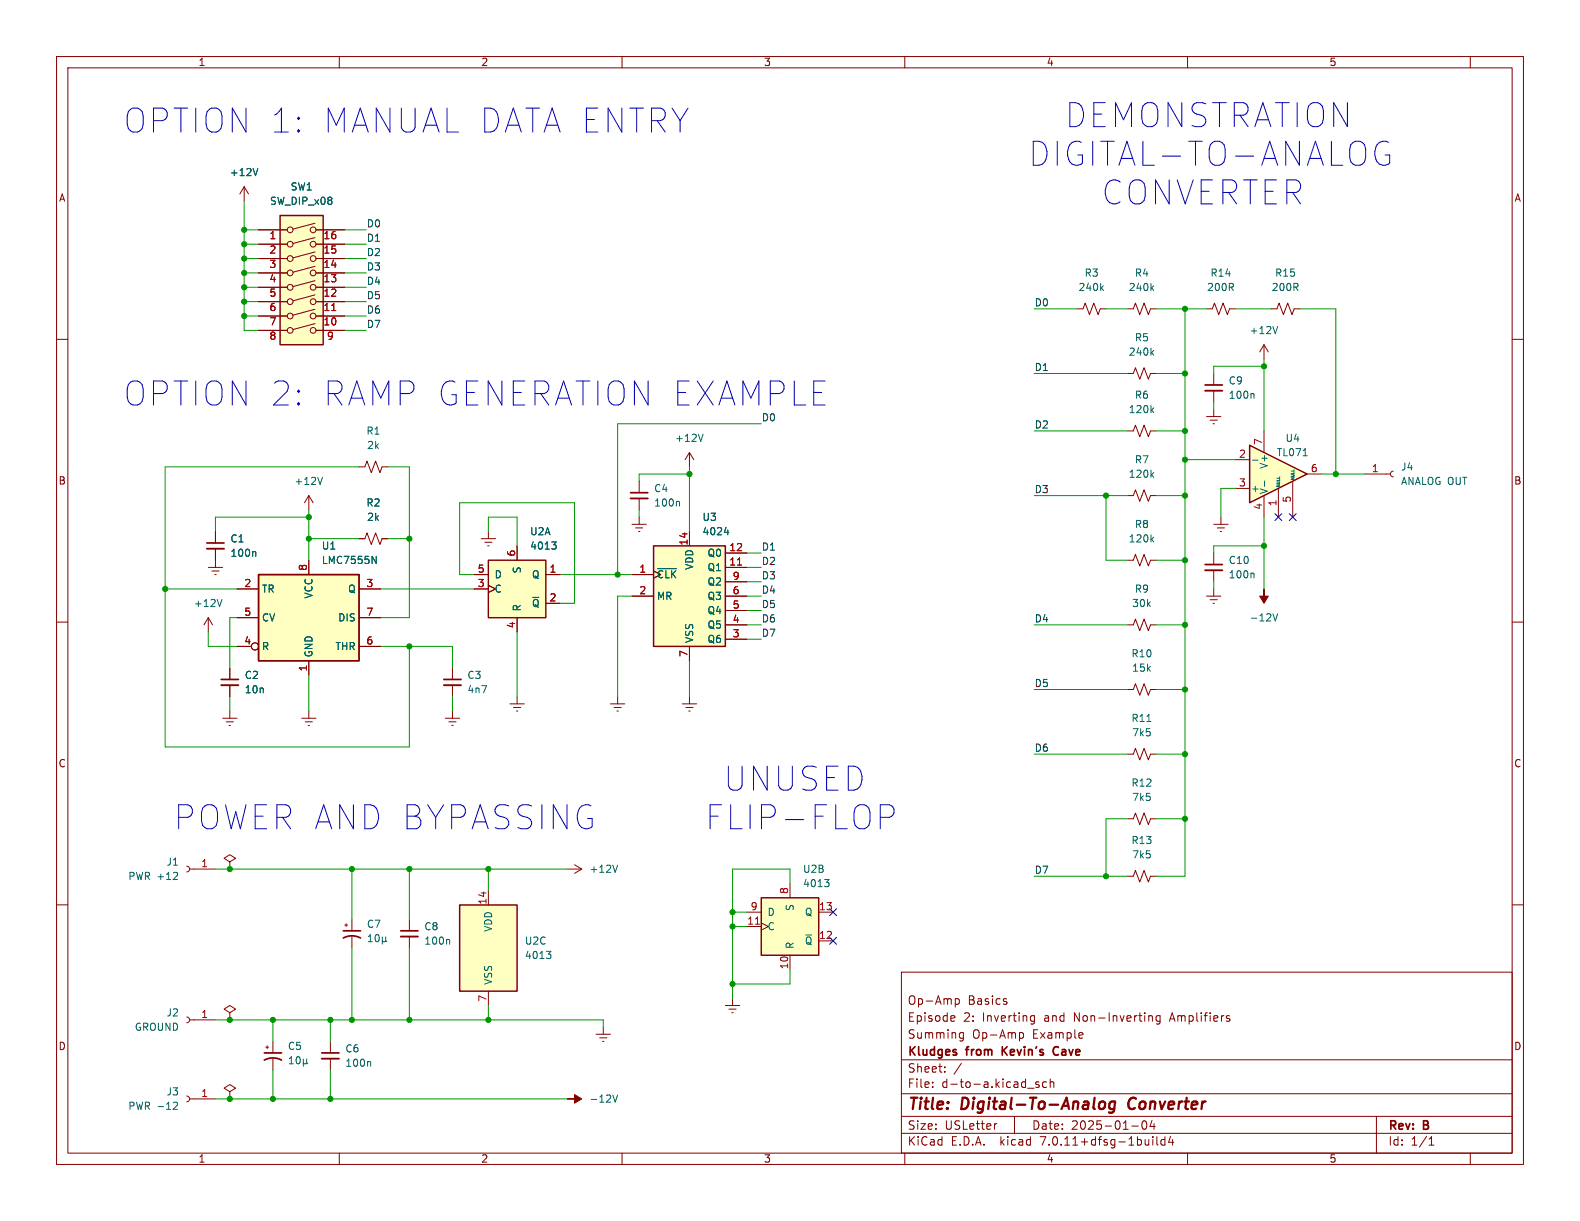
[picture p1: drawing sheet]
<svg xmlns="http://www.w3.org/2000/svg" width="279mm" height="216mm" viewBox="0 0 279 216" stroke-linecap="round" stroke-linejoin="round" font-family="sans-serif">
<g fill="none" stroke="#840000" stroke-width=".18">
<path d="M10 10h259.4v195.9h-259.4zM12 12h255.4v191.9h-255.4zM60 10v2M110 10v2M160 10v2M210 10v2M260 10v2M43.2 33l-.8 1.3M43.2 33v2.6M43.2 33l.7 1.3M55.7 39.5l-3.9 1M10 60h2"/>
<path d="M45.7 40.6h5.1M45.7 55.9h5.1M45.7 53.3h5.1M45.7 50.8h5.1M45.7 48.3h5.1M45.7 45.7h5.1M45.7 43.2h5.1M45.7 58.4h5.1M55.7 57.2l-3.9 1.1M55.7 54.7l-3.9 1M55.7 52.1l-3.9 1.1M55.7 49.6l-3.9 1.1"/>
<path d="M55.7 47.1l-3.9 1M55.7 44.6l-3.9 1M55.7 42l-3.9 1.1M55.9 40.6h5.1M55.9 55.9h5.1M55.9 53.3h5.1M55.9 50.8h5.1M55.9 48.3h5.1M55.9 45.7h5.1M55.9 43.2h5.1M55.9 58.4h5.1M190.5 54.6h1l.4-1 .8 2 .7-2 .8 2 .4-1h1"/>
<path d="M199.4 54.6h1l.4-1 .7 2 .8-2 .8 2 .4-1h1M267.4 60h2M214.6 66v2.1M214.6 69.1v2M38.1 99.1v1.2M54.6 87.6l-.8 1.3M54.6 87.6v2.6M54.6 99.1v2.5M54.6 87.6l.8 1.3M63.5 95.3h1l.4-1.1 .8 2.1 .7-2.1 .8 2.1 .4-1h1M63.5 82.6h1l.4-1.1 .8 2.1 .7-2.1 .8 2.1 .4-1h1M85.1 95.3h2.5"/>
<path d="M85.7 95.9h1.3M86.2 96.5h.3M86.4 94v1.3M91.4 96.5v2.6M214.6 92.7h2.6M214.6 97.8v2M215.3 93.3h1.2M215.8 94h.2M215.9 91.4v1.3M10 110h2M36.8 109.2l-.7 1.3M36.8 109.2v2.6"/>
<path d="M36.8 109.2l.8 1.3M36.8 100.3h2.6M37.5 101h1.2M38 101.6h.2M40.6 118.1v2M41.9 104.1h3.8M41.9 114.3h2.5M41.9 109.2h3.8M54.6 116.8v2.6M63.5 104.1h3.8M63.5 114.3h3.8M63.5 109.2h3.8"/>
<path d="M80 118.1v2M83.8 104.1h2.6M83.8 101.6h2.6M86.4 103.5l1.2 .6-1.2 .7M91.4 109.2v2.6M96.5 101.6h2.6M96.5 106.7h2.6M199.4 110.5h1l.4-1 .7 2 .8-2 .8 2 .4-1h1M214.6 100.8v2.1M267.4 110h2M40.6 121.2v2M53.3 127h2.6"/>
<path d="M54 127.6h1.2M54.5 128.3h.2M54.6 125.7v1.3M78.7 127h2.6M79.4 127.6h1.2M79.9 128.3h.2M80 121.2v2M80 125.7v1.3M90.2 124.5h2.5M90.8 125.1h1.3M91.3 125.7h.3M91.4 123.2v1.3"/>
<path d="M107.9 124.5h2.6M108.6 125.1h1.3M109.1 125.7h.2M109.2 123.2v1.3M10 160h2M100.3 153.7h2.6M101.6 152.9l1.3 .8M102.9 153.7l-1.3 .7M199.4 144.8h1l.4-1 .7 2 .8-2 .8 2 .4-1h1M199.4 154.9h1l.4-1 .7 2.1 .8-2.1 .8 2.1 .4-1.1h1M267.4 160h2M159.4 171.9h108v32h-108z"/>
<path d="M168.4 179.6l.4 .1 .1 .2-.8 .2M168.9 176.6v1.5M168.9 176.7l.5-.1 .2 .3v.4l-.1 .2h-.6M177.9 177.1l.2 .2-.2 .3M177.9 176.6l.1 .1M182.4 179.7h.5M182.9 179.6v1.2l-.3 .3-.3-.1M203.2 179.7h.5l.1 .9M205.1 179.7l-.4-.1-.3 .3v.4l.2 .2h.5M205.1 179.6v1.2l-.2 .3-.4-.1M217.1 179.6l.3 .1M159.4 197.4h108"/>
<path d="M159.4 193.4h108M159.4 187.4h108M164.9 192.1v.2M164.9 191.4v.1M167.1 189.4v.2M167.1 188.7v.1M168.8 180.5l-.4 .1M169.8 183.5h.6M169.8 182.7h.6M170 188l-1.3 1.9M170.4 182.6v1.2l-.3 .3-.4-.1M176.3 198.7l-.3 .1"/>
<path d="M179.4 197.4v3M180.3 182.7l.4-.1 .3 .3v.4l-.1 .2h-.6M181.7 192.4h1.2M182.4 180.5h.5M183.7 191.4l-.3-.1-.3 .2 .1 .2 .5 .2v.3h-.6M185.1 191.4l-.5-.1-.2 .3v.4l.1 .2h.6M185.7 191.4l.2-.1 .4 .1 .1 .9M185.7 190.8v1.5M191.3 182.6l.2 .3-.7 .2M191.4 183.5l-.1 .1M200.1 199.1h1.2M202.1 198.3l.2-.1a.81 .81 0 0 1 .6 .6 .81 .81 0 0 1-.3 .8l-.2 .1a.81 .81 0 0 1-.3-1.4z"/>
<path d="M203.7 198.1l-.3 1.1h.9M204.1 198.7v1M217.1 180.1l.3 .1 .1 .2-.2 .2h-.3M243.4 197.4v6.5M60 203.9v2M110 203.9v2M159.4 200.4h108M160 203.9v2M203.9 201v.1M203.9 201.5v1M204.6 201v1.3l.2 .2M206 201.6l-.4-.1-.3 .3v.4l.1 .2h.6"/>
<path d="M206 201v1.5M207 200.9l-.4 1.1h1M207.4 201.5v1M210 203.9v2M252.7 202.5h.9M252.7 201.4l.4-.4v1.5M260 203.9v2"/>
<circle cx="51.3" cy="53.3" r=".51"/>
<circle cx="51.3" cy="40.6" r=".51"/>
<circle cx="51.3" cy="55.9" r=".51"/>
<circle cx="51.3" cy="50.8" r=".51"/>
<circle cx="51.3" cy="58.4" r=".51"/>
<circle cx="51.3" cy="43.2" r=".51"/>
<circle cx="51.3" cy="48.3" r=".51"/>
<circle cx="51.3" cy="45.7" r=".51"/>
<circle cx="55.4" cy="40.6" r=".51"/>
<circle cx="55.4" cy="58.4" r=".51"/>
<circle cx="55.4" cy="43.2" r=".51"/>
<circle cx="55.4" cy="45.7" r=".51"/>
<circle cx="55.4" cy="48.3" r=".51"/>
<circle cx="55.4" cy="50.8" r=".51"/>
<circle cx="55.4" cy="53.3" r=".51"/>
<circle cx="55.4" cy="55.9" r=".51"/>
<circle cx="45.1" cy="114.3" r=".63"/>
</g>
<path d="M194.4 195.2a.55 .55 0 0 1 .5-.4 .55 .55 0 0 1 .5 .4v.5a.57 .57 0 0 1-1 .2M197.2 194.9a.66 .66 0 0 0-1 .3l-.1 .5 .2 .3 .2 .1 .5-.1M197.2 194.8l-.2 1.6a.6 .6 0 0 1-.9 .3M199.8 194.4a1.27 1.27 0 0 0 0 1.6" fill="none" stroke="#840000" stroke-width=".4"/>
<path d="M213.1 68.1h3.1M213.1 99.8h3.1M39.1 120.1h3.1M78.5 120.1h3M177.2 185.1v1.5M178.1 185.1l-.9 .8M187.1 185.1a.74 .74 0 0 0-.9 .6 .74 .74 0 0 0 .5 .9l.4-.1" fill="none" stroke="#840000" stroke-width=".3"/>
<path d="M213.1 69.1h3.1M213.1 100.8h3.1M39.1 121.2h3.1M78.5 121.2h3" fill="none" stroke="#840000" stroke-width=".33"/>
<g fill="none" stroke="#006464" stroke-width=".18">
<path d="M45.6 29.8l-.4 1.3M194.8 50.9l.3 .5M195.1 50.5l-.5 .5M203.7 50.9l.3 .5M204 50.5l-.5 .5M221.6 69.6l.2 .2v.6M57 84.4l-.4 1.3M65.8 98.4l.7 1.2v-1.2M97.6 95.8h.7l-.4 .5M98.1 96.3l.2 .3v.3l-.2 .2M39.2 106l-.4 1.3M221.6 101.3l.2 .2v.7"/>
<path d="M109.2 153l-.4 1.2"/>
</g>
<g fill="#ffffc2" stroke="#ffffc2" stroke-width=".18">
<path d="M49.5 38.1h7.6v22.9h-7.6z"/>
<path d="M45.7 101.6h17.8v15.2h-17.8z"/>
<path d="M86.4 99.1h10.1v10.1h-10.1z"/>
</g>
<path d="M49.5 38.1h7.6v22.9h-7.6zM86.4 99.1h10.1v10.1h-10.1zM45.7 101.6h17.8v15.2h-17.8z" fill="none" stroke="#840000" stroke-width=".25"/>
<path d="M58.7 54.9h.7" fill="none" stroke="#a90000" stroke-width=".18"/>
<path d="M221 78.7l10.1 5.1-10.1 5.1z" fill="#ffffc2"/>
<path d="M221 78.7l10.1 5.1-10.1 5.1zM115.6 96.5h12.7v17.8h-12.7zM134.6 158.8h10.2v10.1h-10.2zM81.3 160h10.1v15.3h-10.1z" fill="none" stroke="#840000" stroke-width=".25"/>
<g fill="none" stroke="#840000" stroke-width=".18">
<path d="M45.7 40.6h5.1M45.7 55.9h5.1M45.7 53.3h5.1M45.7 50.8h5.1M45.7 48.3h5.1M45.7 45.7h5.1M45.7 43.2h5.1M45.7 58.4h5.1M55.9 40.6h5.1M55.9 55.9h5.1M55.9 53.3h5.1M55.9 50.8h5.1"/>
<path d="M55.9 48.3h5.1M55.9 45.7h5.1M55.9 43.2h5.1M55.9 58.4h5.1M213.4 54.6h1l.4-1 .7 2 .8-2 .7 2 .4-1h1M224.8 54.6h1l.4-1 .7 2 .8-2 .8 2 .4-1h1M199.4 66h1l.4-1 .7 2.1 .8-2.1 .8 2.1 .4-1.1h1M199.4 76.2h1l.4-1 .7 2 .8-2 .8 2 .4-1h1M213.4 73.7h2.5M214 74.3h1.3M214.5 74.9h.3M214.6 72.4v1.3"/>
<path d="M223.5 61v2.5M223.5 76.2v3.8M223.5 61l-.7 1.2M223.5 61l.8 1.2M38.1 94v2M38.1 97v2.1M54.6 99.1v2.5M63.5 95.3h1M67.6 95.3h1M91.4 96.5v2.6M111.8 92.7h2.5M112.4 93.3h1.3"/>
<path d="M112.9 94h.3M113 85.1v2M113 88.1v2.1M113 91.4v1.3M121.9 80v2.6M121.9 94v2.5M121.9 80l-.7 1.3M121.9 80l.8 1.3M128.3 97.8h3.8M199.4 99.1h1l.4-1.1 .7 2.1 .8-2.1 .8 2.1 .4-1h1M199.4 87.6h1l.4-1 .7 2 .8-2 .8 2 .4-1h1M218.4 81.3h2.6"/>
<path d="M218.4 86.4h2.6M223.5 87.6v3.8M226.1 86.4v5M228.6 85.1v6.3M231.1 83.8h2.6M241.3 83.8h4.6M246.4 83.3l-.4 .1-.1 .4 .1 .4 .4 .1M40.6 118.1v2M41.9 104.1h3.8M41.9 114.3h2.5M41.9 109.2h3.8M54.6 116.8v2.6"/>
<path d="M63.5 104.1h3.8M63.5 114.3h3.8M63.5 109.2h3.8M83.8 101.6h2.6M83.8 104.1h2.6M86.4 103.5l1.2 .6-1.2 .7M91.4 109.2v2.6M96.5 106.7h2.6M96.5 101.6h2.6M111.8 105.4h3.8M111.8 101.6h3.8M121.9 114.3v2.5"/>
<path d="M128.3 105.4h3.8M128.3 100.3h3.8M128.3 113h3.8M128.3 110.5h3.8M128.3 108h3.8M128.3 102.9h3.8M213.4 105.4h2.5M214 106h1.3M214.5 106.7h.3M214.6 104.1v1.3M39.4 127h2.5M40 127.6h1.3"/>
<path d="M40.5 128.3h.3M40.6 121.2v2M40.6 125.7v1.3M120.6 124.5h2.6M121.3 125.1h1.3M121.8 125.7h.2M121.9 123.2v1.3M199.4 121.9h1l.4-1 .7 2 .8-2 .8 2 .4-1h1M199.4 133.4h1l.4-1.1 .7 2.1 .8-2.1 .8 2.1 .4-1h1M33 153.2l.4 .1 .1 .4-.1 .3-.4 .2M33.5 153.7h4.6M40.6 152.4l1.1-.6-1.1-.7-1 .7 1 .6v1.3"/>
<path d="M40.6 153.7h.1M86.4 157.5v2.5M139.7 156.2v2.6M33 179.8l.4 .2 .1 .4-.1 .3-.4 .1M40.6 179.1l1.1-.7-1.1-.6-1 .6 1 .7v1.2M61 163.6h.5M61.2 163.3v.5M62.2 162.6v2M62.2 165.6v2M72.4 162.6v2M72.4 165.6v2M86.4 175.3v2.5"/>
<path d="M128.3 177.8h2.5M128.9 178.4h1.3M129.4 179.1h.3M129.5 176.5v1.3M132.1 163.8h2.5M132.1 161.3h2.5M134.6 163.2l1.3 .6-1.3 .7M139.7 168.9v2.6M144.8 166.4h2.5M144.8 161.3h2.5M33 193.8l.4 .2 .1 .3-.1 .4-.4 .1M33.5 194.3h4.6"/>
<path d="M33.5 180.3h4.6M40.6 193l1.1-.6-1.1-.6-1 .6 1 .6v1.3M40.6 194.3h.1M40.6 180.3h.1M47 185.2h.5M47.2 184.9v.5M48.3 184.2v2M48.3 187.2v2M58.4 184.2v2M58.4 187.2v2M105.4 182.9h2.5M106 183.5h1.3"/>
<path d="M106.6 184.2h.2M106.7 181.6v1.3"/>
<circle cx="45.1" cy="114.3" r=".63"/>
</g>
<g fill="none" stroke="#006464" stroke-width=".18">
<path d="M45.6 29.8l-.4 1.3M225.9 57.7l-.4 1.3M124.3 76.8l-.4 1.2M203.7 62.3l.3 .5M203.7 72.5l.3 .5M204 62l-.5 .4M204 72.1l-.5 .5M45 97.5l.2 .2v.7M65.8 98.4l.7 1.2v-1.2M97.6 95.8h.7l-.4 .5M98.1 96.3l.2 .3v.3l-.2 .2M120 88.6l.2 .2v.7"/>
<path d="M128.1 94.1h.8M128.7 93.7v.9M203.7 95.3l.3 .5M203.7 83.9l.3 .5M204 95l-.5 .5M204 83.6l-.5 .4M221.5 81.4h1M223.6 85v1M230.4 80.6h.8M116.3 100.6h3.3M225.1 108.5l.4 1.3 .4-1.3M202.8 127.6h.7"/>
<path d="M31.3 154.3l.1 .2-.1 .3-.7 .7h.8M145.8 155.5h.8l-.4 .5M146.4 156l.2 .2v.3l-.2 .3M65.1 166.5h.7M65.1 165.6l.4-.4v1.3M66.5 165.3l.1-.1a.68 .68 0 0 1 .5 .7 .68 .68 0 0 1-.5 .6 .84 .84 0 0 1-.1-1.2zM67.6 166.3l.2 .2h.2l.2-.2M67.6 165.7v1.2M68.2 166.3l.2 .2M68.2 165.7v.6M79.3 166.1l.2 .2v.7M96.6 168.2h.8l-.4 .5"/>
<path d="M97.2 168.7l.2 .2v.3l-.2 .3M30.7 195l.5-.1 .2 .4-.8 .9h.8M51.2 188.1h.7M51.2 187.2l.3-.4v1.3M52.5 186.9l.2-.1a.68 .68 0 0 1 .4 .7 .68 .68 0 0 1-.4 .6 .84 .84 0 0 1-.2-1.2zM53.6 187.9l.2 .2h.3l.1-.2M53.6 187.3v1.2M54.2 187.9l.2 .2M54.2 187.3v.6M65.4 187.7l.1 .2v.6M108.4 193.6l.4 1.3 .4-1.3"/>
</g>
<g fill="#840000" stroke="#840000" stroke-width=".18">
<path d="M100.3 194.3h1.3v-.8l1.3 .8-1.3 .8v-.8z"/>
<path d="M223.5 104.1v1.3h.8l-.8 1.3-.7-1.3h.7z"/>
</g>
<g fill="#ffffc2" stroke="#ffffc2" stroke-width=".18">
<path d="M134.6 158.8h10.2v10.1h-10.2z"/>
<path d="M115.6 96.5h12.7v17.8h-12.7z"/>
<path d="M81.3 160h10.1v15.3h-10.1z"/>
</g>
<path d="M58.7 54.9h.7M130.4 99.9h.7M133.6 163.4h.7" fill="none" stroke="#a90000" stroke-width=".18"/>
<path d="M36.6 96h3M111.5 87.1h3.1M60.7 165.9a3.2 3.2 0 0 1 3.1 0M60.7 164.6h3.1M70.9 164.6h3M46.7 187.5a3.2 3.2 0 0 1 3.1 0M46.7 186.2h3.1M56.9 186.2h3" fill="none" stroke="#840000" stroke-width=".3"/>
<path d="M36.6 97h3M111.5 88.1h3.1M70.9 165.6h3M56.9 187.2h3" fill="none" stroke="#840000" stroke-width=".33"/>
<path d="M245.5 25.2a1.52 1.52 0 0 0-2.2 .8 2.71 2.71 0 0 0 .6 3 1.49 1.49 0 0 0 1.8-.2v-1.4h-.8M155.7 142.3h1.6a1.15 1.15 0 0 1 .8 1.1 1.15 1.15 0 0 1-.8 1.1h-1.6" fill="none" stroke="#0000c2" stroke-width=".18"/>
<g fill="none" stroke="#009600" stroke-width=".18">
<path d="M43.2 35.6v22.8h2.5M43.2 55.9h2.5M43.2 53.3h2.5M43.2 48.3h2.5M43.2 50.8h2.5M43.2 45.7h2.5M43.2 43.2h2.5M43.2 40.6h2.5M61 58.4h3.8M61 55.9h3.8M61 53.3h3.8M61 48.3h3.8"/>
<path d="M61 50.8h3.8M61 45.7h3.8M61 43.2h3.8M61 40.6h3.8M182.9 54.6h7.6M195.6 54.6h3.8M204.5 54.6h8.9M209.5 54.6v100.3h-5M218.4 54.6h6.4M229.9 54.6h6.3v29.2M134.6 74.9h-25.4v26.7M182.9 66h16.5"/>
<path d="M182.9 76.2h16.5M204.5 66h5M204.5 76.2h5M214.6 71.1v1.3M223.5 63.5v12.7M223.5 64.8h-8.9v1.2M54.6 95.3h8.9M54.6 90.2v8.9M54.6 91.4h-16.5v2.6M63.5 82.6h-34.3v49.5h43.2v-17.8M68.6 95.3h3.8M68.6 82.6h3.8v26.6h-5.1"/>
<path d="M86.4 94v-2.6h5v5.1M113 90.2v1.2M121.9 83.8h-8.9v1.3M121.9 82.6v11.4M132.1 97.8h2.5M182.9 87.6h16.5M195.6 87.6v11.5h3.8M204.5 87.6h5M204.5 99.1h5M209.5 81.3h8.9M218.4 86.4h-2.5v5M223.5 96.5h-8.9v1.3"/>
<path d="M223.5 91.4v12.7M233.7 83.8h7.6M29.2 104.1h12.7M36.8 111.8v2.5h5.1M41.9 109.2h-1.3v8.9M54.6 119.4v6.3M67.3 114.3h12.7v3.8M67.3 104.1h16.5M83.8 101.6h-2.5v-12.7h20.3v17.8h-2.5M91.4 111.8v11.4M99.1 101.6h12.7M111.8 105.4h-2.6v17.8"/>
<path d="M121.9 116.8v6.4M132.1 105.4h2.5M132.1 108h2.5M132.1 102.9h2.5M132.1 100.3h2.5M132.1 113h2.5M132.1 110.5h2.5M182.9 110.5h16.5M204.5 110.5h5M214.6 102.9v1.2M40.6 123.2v2.5M80 123.2v2.5"/>
<path d="M182.9 121.9h16.5M182.9 133.4h16.5M204.5 121.9h5M204.5 133.4h5M38.1 153.7h62.2M62.2 153.7v8.9M72.4 153.7v8.9M86.4 153.7v3.8M139.7 156.2v-2.5h-10.2v22.8M182.9 154.9h16.5M199.4 144.8h-3.8v10.1M204.5 144.8h5"/>
<path d="M62.2 167.6v12.7M72.4 167.6v12.7M86.4 177.8v2.5M129.5 163.8h2.6M129.5 161.3h2.6M139.7 171.5v2.5h-10.2M38.1 180.3h68.6v1.3M38.1 194.3h62.2M48.3 180.3v3.9M48.3 189.2v5.1M58.4 180.3v3.9M58.4 189.2v5.1"/>
</g>
<path d="M225.5 90.8l1.2 1.2M226.7 90.8l-1.2 1.2M228 90.8l1.2 1.2M229.2 90.8l-1.2 1.2M146.7 165.8l1.2 1.2M146.7 160.7l1.2 1.2M147.9 165.8l-1.2 1.2M147.9 160.7l-1.2 1.2" fill="none" stroke="#000084" stroke-width=".18"/>
<g fill="#009600" stroke="#009600" stroke-width=".18">
<circle cx="48.3" cy="180.3" r=".46"/>
<circle cx="58.4" cy="180.3" r=".46"/>
<circle cx="62.2" cy="180.3" r=".46"/>
<circle cx="48.3" cy="194.3" r=".46"/>
<circle cx="40.6" cy="194.3" r=".46"/>
<circle cx="58.4" cy="194.3" r=".46"/>
<circle cx="62.2" cy="153.7" r=".46"/>
<circle cx="40.6" cy="153.7" r=".46"/>
<circle cx="40.6" cy="180.3" r=".46"/>
<circle cx="29.2" cy="104.1" r=".46"/>
<circle cx="43.2" cy="55.9" r=".46"/>
<circle cx="54.6" cy="95.3" r=".46"/>
<circle cx="54.6" cy="91.4" r=".46"/>
<circle cx="72.4" cy="95.3" r=".46"/>
<circle cx="72.4" cy="114.3" r=".46"/>
<circle cx="129.5" cy="174" r=".46"/>
<circle cx="129.5" cy="163.8" r=".46"/>
<circle cx="86.4" cy="153.7" r=".46"/>
<circle cx="72.4" cy="153.7" r=".46"/>
<circle cx="72.4" cy="180.3" r=".46"/>
<circle cx="86.4" cy="180.3" r=".46"/>
<circle cx="129.5" cy="161.3" r=".46"/>
<circle cx="43.2" cy="50.8" r=".46"/>
<circle cx="43.2" cy="48.3" r=".46"/>
<circle cx="43.2" cy="53.3" r=".46"/>
<circle cx="43.2" cy="43.2" r=".46"/>
<circle cx="43.2" cy="45.7" r=".46"/>
<circle cx="43.2" cy="40.6" r=".46"/>
<circle cx="209.5" cy="81.3" r=".46"/>
<circle cx="195.6" cy="87.6" r=".46"/>
<circle cx="209.5" cy="87.6" r=".46"/>
<circle cx="209.5" cy="110.5" r=".46"/>
<circle cx="223.5" cy="96.5" r=".46"/>
<circle cx="209.5" cy="99.1" r=".46"/>
<circle cx="209.5" cy="121.9" r=".46"/>
<circle cx="195.6" cy="154.9" r=".46"/>
<circle cx="209.5" cy="133.4" r=".46"/>
<circle cx="209.5" cy="144.8" r=".46"/>
<circle cx="209.5" cy="66" r=".46"/>
<circle cx="209.5" cy="76.2" r=".46"/>
<circle cx="223.5" cy="64.8" r=".46"/>
<circle cx="236.2" cy="83.8" r=".46"/>
<circle cx="209.5" cy="54.6" r=".46"/>
<circle cx="109.2" cy="101.6" r=".46"/>
<circle cx="121.9" cy="83.8" r=".46"/>
</g>
<g font-size="5.9" fill="#0000c2">
<text x="21.6" y="23.9">OPTION 1: MANUAL DATA ENTRY</text>
<text x="187.3" y="22.9">DEMONSTRATION</text>
<text x="181.6" y="29.8">DIGITAL-TO-ANALOG</text>
<text x="193" y="36.6">CONVERTER</text>
<text x="21.6" y="72.1">OPTION 2: RAMP GENERATION EXAMPLE</text>
<text x="127.3" y="140.2">UNUSED</text>
<text x="30.5" y="147.1">POWER AND BYPASSING</text>
<text x="124.5" y="147.1">FLIP-FLOP</text>
</g>
<g font-size="2.8" fill="#840000">
<text x="160.4" y="196.8">Title:</text>
<text x="170.1" y="196.8">Digital-To-Analog</text>
<text x="200.4" y="196.8">Converter</text>
</g>
<g font-size="2.1" fill="#840000">
<text x="160.4" y="177.9">Op-Amp</text>
<text x="171.1" y="177.9">Basics</text>
<text x="160.4" y="183.9">Summing</text>
<text x="160.4" y="180.9">Episode</text>
<text x="170.3" y="180.9">2:</text>
<text x="171.9" y="183.9">Op-Amp</text>
<text x="173.8" y="180.9">Inverting</text>
<text x="182.6" y="183.9">Example</text>
<text x="184.8" y="180.9">and</text>
<text x="190.2" y="180.9">Non-Inverting</text>
<text x="207.3" y="180.9">Amplifiers</text>
<text x="160.4" y="189.9">Sheet:</text>
<text x="160.4" y="187.1">Kludges</text>
<text x="171" y="187.1">from</text>
<text x="177.9" y="187.1">Kevin's</text>
<text x="187.6" y="187.1">Cave</text>
<text x="160.4" y="192.6">File:</text>
<text x="166.5" y="192.6">d-to-a.kicad_sch</text>
<text x="160.4" y="202.8">KiCad</text>
<text x="160.4" y="200">Size:</text>
<text x="167.1" y="200">USLetter</text>
<text x="168.1" y="202.8">E.D.A.</text>
<text x="177" y="202.8">kicad</text>
<text x="182.4" y="200">Date:</text>
<text x="184.2" y="202.8">7.0.11+dfsg-1build4</text>
<text x="189.4" y="200">2025-01-04</text>
<text x="245.4" y="200.2">Rev:</text>
<text x="245.4" y="202.8">Id:</text>
<text x="249.5" y="202.8">1/1</text>
<text x="251.8" y="200.2">B</text>
</g>
<g font-size="1.8" fill="#840000">
<text x="35" y="11.9">1</text>
<text x="85" y="11.9">2</text>
<text x="135" y="11.9">3</text>
<text x="185" y="11.9">4</text>
<text x="235" y="11.9">5</text>
<text x="10.3" y="35.9">A</text>
<text x="267.7" y="35.9">A</text>
<text x="10.3" y="85.9">B</text>
<text x="267.7" y="85.9">B</text>
<text x="10.3" y="135.9">C</text>
<text x="267.7" y="135.9">C</text>
<text x="10.3" y="185.9">D</text>
<text x="267.7" y="185.9">D</text>
<text x="35" y="205.8">1</text>
<text x="85" y="205.8">2</text>
<text x="135" y="205.8">3</text>
<text x="185" y="205.8">4</text>
<text x="235" y="205.8">5</text>
</g>
<g font-size="1.8" fill="#006464">
<text x="40.5" y="31.3">+12V</text>
<text x="51.3" y="33.9">SW1</text>
<text x="47.6" y="36.4">SW_DIP_x08</text>
<text x="190.6" y="51.7">240k</text>
<text x="191.7" y="49.1">R3</text>
<text x="199.5" y="51.7">240k</text>
<text x="200.6" y="49.1">R4</text>
<text x="213.3" y="51.7">200R</text>
<text x="214" y="49.1">R14</text>
<text x="224.8" y="51.7">200R</text>
<text x="225.4" y="49.1">R15</text>
<text x="220.9" y="59.3">+12V</text>
<text x="199.5" y="63.1">240k</text>
<text x="200.6" y="60.6">R5</text>
<text x="200.6" y="70.7">R6</text>
<text x="217.2" y="68.2">C9</text>
<text x="217.2" y="70.7">100n</text>
<text x="64.7" y="77.1">R1</text>
<text x="199.5" y="73.3">120k</text>
<text x="64.8" y="79.6">2k</text>
<text x="119.3" y="78.3">+12V</text>
<text x="200.6" y="82.1">R7</text>
<text x="224.4" y="83" transform="rotate(-90 224.4 83)">V+</text>
<text x="225.7" y="80.9">TL071</text>
<text x="227.2" y="78.3">U4</text>
<text x="247.7" y="83.4">J4</text>
<text x="52" y="86">+12V</text>
<text x="64.7" y="89.8">R2</text>
<text x="115.6" y="87.2">C4</text>
<text x="115.6" y="89.8">100n</text>
<text x="199.5" y="84.7">120k</text>
<text x="221.1" y="87.2">+</text>
<text x="224.4" y="87.5" transform="rotate(-90 224.4 87.5)">V-</text>
<text x="247.7" y="86">ANALOG OUT</text>
<text x="64.8" y="92.3">2k</text>
<text x="93.6" y="94.8">U2A</text>
<text x="124.1" y="92.3">U3</text>
<text x="124.1" y="94.8">4024</text>
<text x="200.6" y="93.6">R8</text>
<text x="40.6" y="96.1">C1</text>
<text x="40.6" y="98.7">100n</text>
<text x="56.8" y="97.4">U1</text>
<text x="56.8" y="99.9">LMC7555N</text>
<text x="92.3" y="101.5" transform="rotate(-90 92.3 101.5)">S</text>
<text x="93.6" y="97.4">4013</text>
<text x="122.8" y="100.9" transform="rotate(-90 122.8 100.9)">VDD</text>
<text x="125" y="101.2">Q1</text>
<text x="125" y="98.7">Q0</text>
<text x="199.5" y="96.1">120k</text>
<text x="217.2" y="99.9">C10</text>
<text x="34.2" y="107.5">+12V</text>
<text x="46.2" y="105">TR</text>
<text x="55.5" y="105.9" transform="rotate(-90 55.5 105.9)">VCC</text>
<text x="61.5" y="105">Q</text>
<text x="87.4" y="105">C</text>
<text x="87.4" y="102.5">D</text>
<text x="94" y="102.5">Q</text>
<text x="94" y="107.5">~{Q}</text>
<text x="116.1" y="102.5">~{CLK}</text>
<text x="116.1" y="106.3">MR</text>
<text x="125" y="106.3">Q3</text>
<text x="125" y="103.7">Q2</text>
<text x="200.1" y="107.5">30k</text>
<text x="200.6" y="105">R9</text>
<text x="217.2" y="102.5">100n</text>
<text x="46.2" y="110.1">CV</text>
<text x="59.7" y="110.1">DIS</text>
<text x="92.3" y="108.2" transform="rotate(-90 92.3 108.2)">R</text>
<text x="122.8" y="113.8" transform="rotate(-90 122.8 113.8)">VSS</text>
<text x="125" y="113.9">Q6</text>
<text x="125" y="111.4">Q5</text>
<text x="125" y="108.8">Q4</text>
<text x="220.9" y="110.1">-12V</text>
<text x="46.2" y="115.2">R</text>
<text x="55.5" y="116.3" transform="rotate(-90 55.5 116.3)">GND</text>
<text x="59.2" y="115.2">THR</text>
<text x="200" y="116.4">R10</text>
<text x="200.1" y="119">15k</text>
<text x="43.2" y="120.2">C2</text>
<text x="43.2" y="122.8">10n</text>
<text x="82.6" y="120.2">C3</text>
<text x="82.6" y="122.8">4n7</text>
<text x="200" y="127.9">R11</text>
<text x="200.1" y="130.4">7k5</text>
<text x="200" y="139.3">R12</text>
<text x="200.1" y="141.8">7k5</text>
<text x="200" y="149.5">R13</text>
<text x="22.6" y="155.8">PWR +12</text>
<text x="29.4" y="153.3">J1</text>
<text x="104.1" y="154.5">+12V</text>
<text x="141.9" y="154.5">U2B</text>
<text x="200.1" y="152">7k5</text>
<text x="140.6" y="161.2" transform="rotate(-90 140.6 161.2)">S</text>
<text x="141.9" y="157.1">4013</text>
<text x="64.8" y="164.3">C7</text>
<text x="74.9" y="164.7">C8</text>
<text x="74.9" y="167.2">100n</text>
<text x="87.2" y="164.9" transform="rotate(-90 87.2 164.9)">VDD</text>
<text x="92.7" y="167.2">U2C</text>
<text x="135.6" y="164.7">C</text>
<text x="135.6" y="162.2">D</text>
<text x="140.6" y="167.9" transform="rotate(-90 140.6 167.9)">R</text>
<text x="142.2" y="167.2">~{Q}</text>
<text x="142.2" y="162.2">Q</text>
<text x="92.7" y="169.8">4013</text>
<text x="29.4" y="179.9">J2</text>
<text x="87.2" y="174.2" transform="rotate(-90 87.2 174.2)">VSS</text>
<text x="23.7" y="182.5">GROUND</text>
<text x="50.8" y="185.9">C5</text>
<text x="61" y="186.3">C6</text>
<text x="61" y="188.8">100n</text>
<text x="22.6" y="196.4">PWR -12</text>
<text x="29.4" y="193.9">J3</text>
<text x="104.1" y="195.2">-12V</text>
</g>
<g font-size="1.8" fill="#0f0f0f">
<text x="64.8" y="40.3">D0</text>
<text x="64.8" y="42.8">D1</text>
<text x="64.8" y="47.9">D3</text>
<text x="64.8" y="45.4">D2</text>
<text x="64.8" y="53">D5</text>
<text x="64.8" y="50.5">D4</text>
<text x="64.8" y="58.1">D7</text>
<text x="64.8" y="55.5">D6</text>
<text x="182.9" y="54.3">D0</text>
<text x="182.9" y="65.7">D1</text>
<text x="134.6" y="74.6">D0</text>
<text x="182.9" y="75.9">D2</text>
<text x="182.9" y="87.3">D3</text>
<text x="134.6" y="100">D2</text>
<text x="134.6" y="97.4">D1</text>
<text x="134.6" y="102.5">D3</text>
<text x="134.6" y="107.6">D5</text>
<text x="134.6" y="105.1">D4</text>
<text x="134.6" y="112.7">D7</text>
<text x="134.6" y="110.1">D6</text>
<text x="182.9" y="110.1">D4</text>
<text x="182.9" y="121.6">D5</text>
<text x="182.9" y="133">D6</text>
<text x="182.9" y="154.6">D7</text>
</g>
<g font-size="1.8" fill="#a90000">
<text x="47.6" y="42.6">1</text>
<text x="47.6" y="45.2">2</text>
<text x="47.6" y="47.7">3</text>
<text x="57.1" y="47.7">14</text>
<text x="57.1" y="45.2">15</text>
<text x="57.1" y="42.6">16</text>
<text x="47.6" y="50.2">4</text>
<text x="47.6" y="52.8">5</text>
<text x="57.1" y="52.8">12</text>
<text x="57.1" y="50.2">13</text>
<text x="47.6" y="55.3">6</text>
<text x="47.6" y="57.9">7</text>
<text x="57.1" y="57.9">10</text>
<text x="57.1" y="55.3">11</text>
<text x="47.6" y="60.4">8</text>
<text x="57.7" y="60.4">9</text>
<text x="219" y="81">2</text>
<text x="223.3" y="78.8" transform="rotate(-90 223.3 78.8)">7</text>
<text x="231.7" y="83.6">6</text>
<text x="242.5" y="83.6">1</text>
<text x="219" y="86.1">3</text>
<text x="225.8" y="89.6" transform="rotate(-90 225.8 89.6)">1</text>
<text x="228.3" y="89" transform="rotate(-90 228.3 89)">5</text>
<text x="223.3" y="90.2" transform="rotate(-90 223.3 90.2)">4</text>
<text x="54.4" y="101" transform="rotate(-90 54.4 101)">8</text>
<text x="84.4" y="101.3">5</text>
<text x="91.2" y="98.5" transform="rotate(-90 91.2 98.5)">6</text>
<text x="97.1" y="101.3">1</text>
<text x="113" y="101.3">1</text>
<text x="121.7" y="96.6" transform="rotate(-90 121.7 96.6)">14</text>
<text x="128.9" y="100.1">11</text>
<text x="128.9" y="97.5">12</text>
<text x="43.1" y="103.9">2</text>
<text x="64.7" y="103.9">3</text>
<text x="84.4" y="103.9">3</text>
<text x="97.1" y="106.4">2</text>
<text x="113" y="105.2">2</text>
<text x="129.5" y="107.7">5</text>
<text x="129.5" y="105.2">6</text>
<text x="129.5" y="102.6">9</text>
<text x="43.1" y="109">5</text>
<text x="64.7" y="109">7</text>
<text x="91.2" y="111.2" transform="rotate(-90 91.2 111.2)">4</text>
<text x="129.5" y="112.8">3</text>
<text x="129.5" y="110.2">4</text>
<text x="43.1" y="114">4</text>
<text x="54.4" y="118.8" transform="rotate(-90 54.4 118.8)">1</text>
<text x="64.7" y="114">6</text>
<text x="121.7" y="116.3" transform="rotate(-90 121.7 116.3)">7</text>
<text x="35.5" y="153.4">1</text>
<text x="86.1" y="160.1" transform="rotate(-90 86.1 160.1)">14</text>
<text x="132.6" y="161">9</text>
<text x="139.4" y="158.2" transform="rotate(-90 139.4 158.2)">8</text>
<text x="144.7" y="161">13</text>
<text x="132" y="163.6">11</text>
<text x="144.7" y="166.1">12</text>
<text x="139.4" y="171.5" transform="rotate(-90 139.4 171.5)">10</text>
<text x="86.1" y="177.2" transform="rotate(-90 86.1 177.2)">7</text>
<text x="35.5" y="180.1">1</text>
<text x="35.5" y="194.1">1</text>
</g>
<g font-size=".7" fill="#006464">
<text x="226.5" y="86.2" transform="rotate(-90 226.5 86.2)">NULL</text>
<text x="229" y="85" transform="rotate(-90 229 85)">NULL</text>
</g>
</svg>
